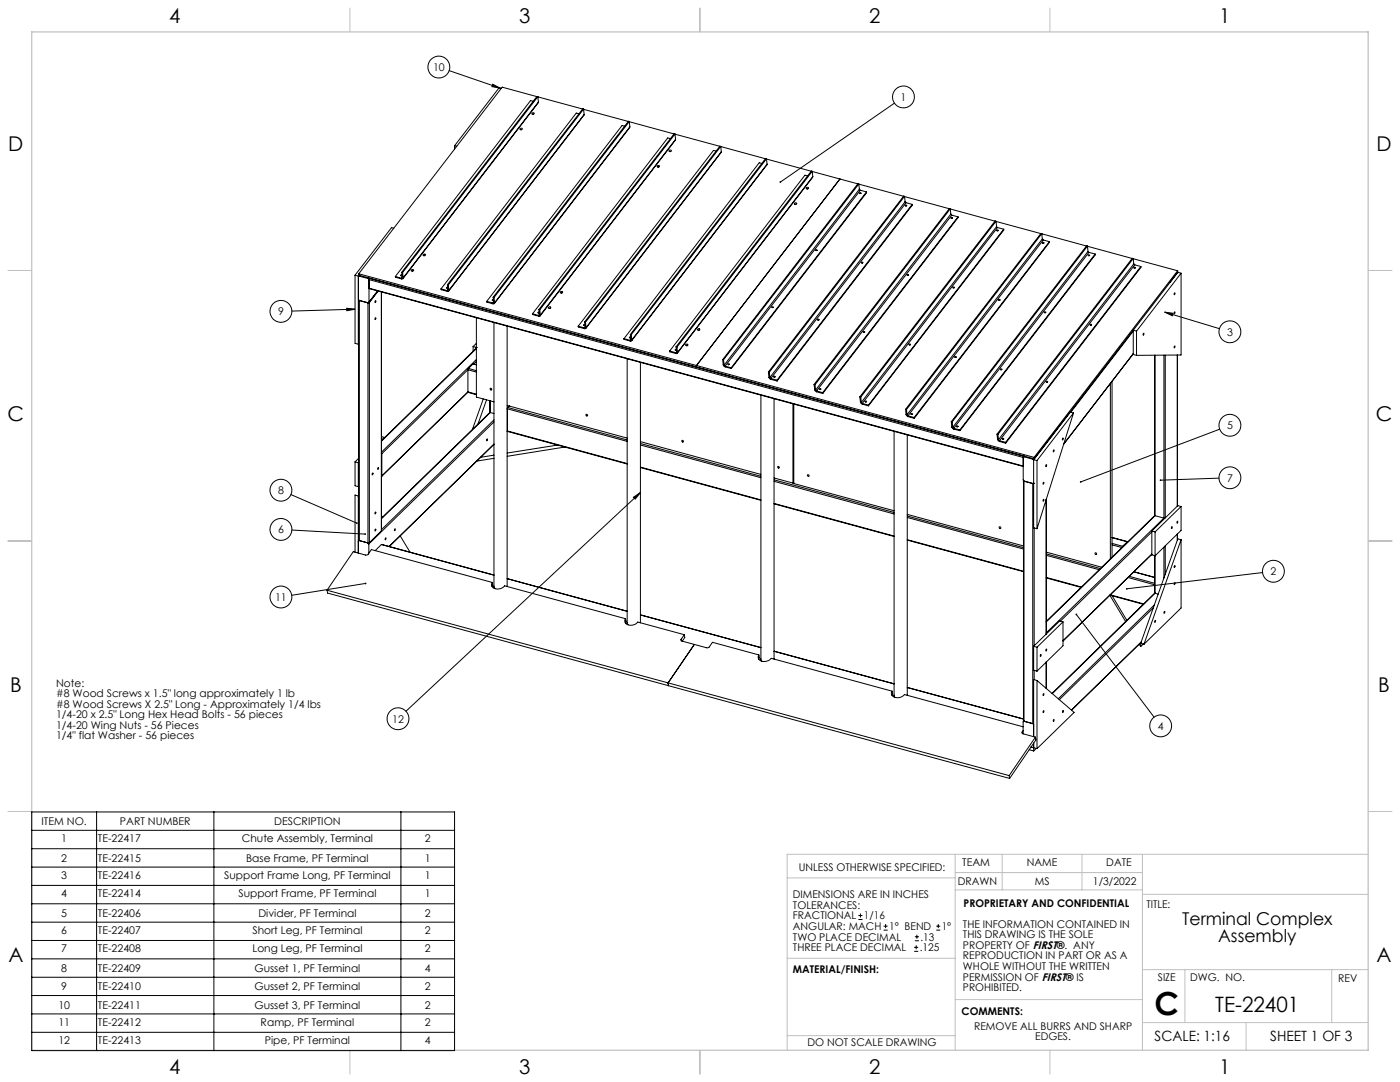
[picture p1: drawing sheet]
<svg xmlns="http://www.w3.org/2000/svg" width="559mm" height="432mm" viewBox="0 0 559 432" stroke-linecap="round" stroke-linejoin="round" font-family="sans-serif">
<g fill="none" stroke="#c0c0c0" stroke-width=".4">
<path d="M139.7 3.2v9.5M279.4 3.2v9.5M419.1 3.2v9.5M3.1 107.9h9.6M546.1 107.9h9.5M3.1 215.9h9.6M546.1 215.9h9.5M3.1 323.8h9.6M546.1 323.8h9.5M314.2 350.3h67M381.2 340.9v78.2M381.2 355.1h74.8"/>
<path d="M381.2 348.2h74.8M400 340.9v14.2M431.9 340.9v14.2M456 340.9v78.2M456 356.9h90.1M546.1 340.9h-231.9v78.2M314.2 382.4h67.2M381.2 398.9h74.8M456 387h90.1M472.9 387v21.1M531.6 387v21.1M139.7 419.1v9.6"/>
<path d="M279.4 419.1v9.6M314.2 413.3h67M419.1 419.1v9.6M456 408.1h90.1M497.4 408.1v11"/>
</g>
<path d="M12.7 12.7h533.4v406.4h-533.4z" fill="none" stroke="#c0c0c0" stroke-width=".5"/>
<g fill="none" stroke="#000" stroke-width=".4">
<path d="M179.3 28.2l20.3 7M196.7 33.6l2.9 1.6-3.2-.6zM200.1 35.3l-.9-.3-17.8 23.2M214.3 38.6l-13.9-3.8-57.2 74.5M214.7 38.6l-54 70.2M214.7 38.6l.2 2.1M214.7 38.6l-.4-.1-54 70.2M214.7 38.7l17.8 4.8M181.4 58.2v1.3M181.4 58.2l.9 .2M208.2 51.8h-.3M212.8 40.4l-1-.3-54 70.2"/>
<path d="M212.9 45.6h-.2M214.9 40.7l-54.1 70.5M214.9 40.7l-54 70.2M231.1 45.4l-1.1-.3-54 70.2M232.9 43.5h-.3l-54 70.1M232.9 43.5l-54 70.2M232.9 43.5l.3 2.2M232.9 43.6l17.9 4.9M233.2 45.7l-54.1 70.4M233.2 45.7l-54 70.2M249.3 50.4l-1-.3-54 70.2M251.2 48.5l-54 70.2"/>
<path d="M251.2 48.5l.2 2.1M251.2 48.5l-.4-.1-53.9 70.2M251.2 48.6l17.8 4.8M251.4 50.6l-54.1 70.5M251.4 50.6l-54 70.2M267.6 55.3l-1.1-.3-54 70.2M269.4 53.5l-54 70.1M269.4 53.5l.3 2.1M269.4 53.5l-.3-.1-54 70.1M269.5 53.6l17.8 4.8M269.7 55.6l-54.1 70.5M269.7 55.6l-54 70.2"/>
<path d="M287.7 58.4l-.4-.1-54 70.2M287.7 58.4l-54 70.2M287.7 58.4l.2 2.2M287.7 58.5l17.8 4.9M357 41.2l-45.5 31.5M262.9 66.6l-.2 .1M267.7 60.5h-.3M285.8 60.3l-1-.3-54 70.2M287.9 60.6l-54 70.4M287.9 60.6l-54 70.1M304.1 65.3l-1.1-.4-53.9 70.2M305.9 63.4l-.3-.1-54 70.2"/>
<path d="M305.9 63.4l-53.9 70.2M305.9 63.4l.3 2.1M305.9 63.5l17.9 4.8M306.2 65.5l-54.1 70.5M306.2 65.5l-54 70.2M322.3 70.2l-1-.3-54 70.2M322.4 75.4h-.2M324.2 68.4l-.3-.1-54.1 70.1M324.2 68.4l-54 70.1M324.2 68.4l.2 2.1M324.2 68.4l18.2 5M324.4 70.5l-54.1 70.5"/>
<path d="M324.4 70.5l-54 70.2M335.2 71.4l-57.2 74.5M342.8 73.4l-.4-.1-53.9 70.2M342.8 73.4l-54 70.2M342.8 73.4l.2 2.1M342.8 73.5l17.8 4.8M343 75.5l.4 .4M343 75.5l-54 70.2M343.4 75.9l-54 70.2M343.4 75.9l2.5 .7M343.6 77.2l-.4 .1M345.9 76.6v.3l-54 70.2"/>
<path d="M345.9 76.6l-54 70.2M361 78.4l-.3-.1-54 70.1M361 78.4l-53.9 70.2M361 78.4l.3 2.1M361.1 78.5l17.8 4.8M157.2 91.1l-.9-.3-14.6 19M317.7 81.5l-.3 .1M326.1 100h-.4M361.3 80.5l.4 .4M361.3 80.5l-54 70.2M361.4 81.9l.5 .1-.3 .2zM361.7 80.9l-54 70.2"/>
<path d="M361.7 80.9l2.4 .7M361.8 82.2h-.3M364.1 81.6v.3l-53.9 70.1M364.1 81.6l-54 70.1M379.3 83.3l-.3-.1-54.1 70.2M379.3 83.3l-54 70.2M379.3 83.3l.2 2.1M379.3 83.4l17.9 4.9M379.5 85.4l.4 .5M379.5 85.4l-54 70.2M379.9 85.9l-54 70.1M379.9 85.9l2.5 .6"/>
<path d="M380.1 87.1l-.4 .1M382.4 86.5v.3l-54 70.2M382.4 86.5l-54 70.2M397.5 88.3l-53.9 70.2M397.5 88.3l.3 2.1M397.5 88.3l-.3-.1-54 70.2M397.5 88.4l17.9 4.8M397.8 90.4l.3 .4M397.8 90.4l-54 70.2M397.9 91.9h.5l-.4 .2zM398.1 90.8l2.5 .7M398.1 90.8l-53.9 70.2"/>
<path d="M398.3 92.1h-.3M400.6 91.5l-54 70.2M400.6 91.5v.3l-54 70.2M415.8 93.2h-.3l-54 70.1M415.8 93.2l-54 70.2M415.8 93.2l.2 2.2M415.8 93.3l17.9 4.9M416 95.4l.4 .4M416 95.4l-54 70.2M416.1 96.8l.6 .1-.4 .2zM416.4 95.8l-54 70.1M416.4 95.8l2.5 .6"/>
<path d="M416.6 97l-.4 .1M418.9 96.4l-54 70.5M418.9 96.4l-54 70.2M434.1 98.2l-54.1 70.2M434.1 98.2l.2 2.1M434.1 98.2l-.4-.1-54 70.2M434.1 98.3l17.8 4.9M141.7 109.8l1.3 .4M141.7 109.8v27.2l1.3 .4M143 110.2v27.2M143.2 109.3l134.8 36.6M143.2 109.3l.1 .6"/>
<path d="M143.3 109.9l134.7 36.6v-.6M143.3 109.9l-.3 .3M143.4 119.9l-.2-.2v95.9l.2 .1M143.4 119.9l3.5 1M143.4 119.9v95.8M143.4 110.2l-.3 .2v9.1l.3 .4 3.5 .9 .4-.2M143.4 109.9l-.3 .4M143.4 110.2l3.5 1M143.6 110l-.2 .2M146.9 111.2l.4 .4M147.1 110.9l-.2 .3M147.3 111.6l261.1 71"/>
<path d="M147.3 111.6v9M147.5 111.1l-.2 .5M147.5 111.1l265.3 72v-.6M147.5 111v.1M150.7 116.1l-3.4 4.5M150.8 116.1l-3.6 4.7M150.9 116.2l-3.5 4.6M152.3 116.5l-.1 95.4M157.8 110.3v.3l2.5 .7M157.8 110.3l2.4 .7M160.2 111l.1 .3M160.3 108.7l.4 .1"/>
<path d="M160.3 108.7l.2 2.1M160.4 109.7l-.4 .1 .1 .3 .4-.1h-.4M160.5 110.8l-.3 .2M160.5 110.8l.4 .1M160.5 110.6l-.3 .4M160.7 108.8l.2 2.1M160.9 110.9l-.1 .4h-.5M164.7 108.2h-.2M169.5 102l-.3 .1M176 115.3l.1 .3 2.4 .7M176 115.3l2.5 .7M178.5 116v.3"/>
<path d="M178.6 113.6l.3 .1M178.6 113.6l.2 2.1M178.7 114.7l-.4 .1 .4 .2h-.3M178.8 115.6l-.3 .4M178.8 115.7l-.3 .3M178.8 115.7l.4 .2M178.9 113.7l.3 2.2M179.2 115.9l-.2 .3-.5 .1M196.9 118.6l.3 .1M196.9 118.6l.2 2.1M197 119.6l-.5 .1 .5 .2-.4 .1M197.2 118.7l.2 2.1"/>
<path d="M224.3 116.9h-.3M343.9 104.7l.5 .1-.4 .2zM344.3 104.9l-.3 .1M362.2 109.6l.5 .1-.4 .3zM362.6 109.9h-.4M380.8 114.9h-.4M398.6 119.6l.6 .1-.5 .2zM399.1 119.8h-.4M434.3 100.3l.4 .4M434.3 100.3l-54 70.2M434.7 100.7l-54 70.2M434.7 100.7l2.4 .7"/>
<path d="M434.8 102l-.3 .1M437.1 101.4l-54 70.2M437.1 101.4l.1 .3-54 70.2M452.3 103.2l-54 70.2M452.3 103.2l.2 2.1M452.3 103.2l-.4-.1-53.9 70.1M452.3 103.3l17.7 4.8M452.5 105.3l.4 .4M452.5 105.3l-54 70.2M452.9 105.7l-54 70.2M452.9 105.7l2.5 .7M453.1 107h-.4"/>
<path d="M455.4 106.4v.3l-54 70.1M455.4 106.4l-54 70.1M468.8 116.9l.2 .2-.3 .5zM470 108.1l-57.2 74.4M470 108.1l.1 .6M470.1 108.7l-3.1 3.9M470.1 108.7l1.3 .3M470.1 108.7l-17.8 23.1M471.4 109v32.7l-17.8 .1M471.4 109l-17.8 23.2M138.4 123l3.3 .4-3.3 .6zM141.7 123.4l-25.2 .7"/>
<path d="M143.2 136.9l-.2 .5M146.9 120.9v95.8M147.4 120.8l-.5 .1M147.4 120.8v95.8M188.8 138.3l1.3 .4M188.8 138.3v1.9M190.1 138.7h.1M190.1 138.9l-37.8 37M190.1 126.8v31.7l7.1 1.9M190.1 137l-1.3 1.3M190.1 139.1l-37.8 37M194.3 120.3v.3l2.5 .6"/>
<path d="M194.3 120.3l2.4 .6M196.7 120.9l.1 .3M197.1 120.7l-.4 .2M197.1 120.7l.3 .1M197.1 120.5l-.4 .4M197.2 128.7v105.7M197.4 120.8l-.2 .4h-.4M202.4 130.2v103.7M212.5 125.2l2.5 .7M212.5 125.2l.1 .3 2.4 .7M215 125.9v.3M215.1 123.5l.3 .1"/>
<path d="M215.1 123.5l.2 2.2M215.2 124.6l-.5 .2 .5 .1h-.4M215.3 125.7l-.3 .2M215.3 125.7l.4 .1M215.3 125.5l-.3 .4M215.4 123.6l.3 2.2M215.7 125.8l-.2 .4h-.5M219.3 123.1h.2M230.8 130.2v.3l2.5 .7M230.8 130.2l2.5 .6M233.3 130.8v.4M233.3 128.5l.4 .1"/>
<path d="M233.3 128.5l.3 2.1M233.5 129.5l-.5 .1 .5 .3h-.4M233.5 130.5l-.2 .3M233.6 130.6l-.3 .2M233.6 130.6l.3 .1M233.7 128.6l.2 2.1M233.9 130.7l-.1 .4-.5 .1M249.1 135.1v.3l2.4 .7M249.1 135.1l2.4 .7M251.5 135.8v.3M251.6 133.5l.4 .1M251.6 133.5l.2 2.1"/>
<path d="M251.7 134.5l-.5 .1 .2 .3 .3-.1h-.3M251.8 135.6l-.3 .2M251.8 135.6l.4 .1M251.8 135.4l-.3 .4M252 133.6l.2 2.1M252.2 135.7l-.3 .4h-.4M269.8 138.4l.4 .1M269.8 138.4l.3 2.2M269.9 139.5l-.4 .1 .5 .2h-.4M270.2 138.5l.2 2.2M274 138h.3M279 131.8h-.2"/>
<path d="M308.2 122.4l.4 .2-.3 .2zM308.5 122.7l-.3 .1M326.8 127.7h-.4M344.6 132.4l.6 .1-.5 .2zM345.1 132.6l-.4 .1M363.3 137.6l-.4 .1M417.3 124.8h-.4M435.6 129.7l-.4 .1M452.3 131.8l-39.7 51.6M452.3 131.8v9.7l1.3 .3M452.3 131.8l1.3 .4M452.3 132.1l-24.9 32.4"/>
<path d="M453.6 132.2v9.6M456.3 133.1h.3l-.2 .6zM464.9 124.6l21.8 6.6M464.9 124.6l3.3 .4-.3 1zM468.8 138.1l.2 .2-.3 .5zM468.8 124.5l.2 .1-.3 .6zM186.8 156.4l3.3 1.1M186.8 147.6v8.8M186.8 147.6l3.3 .9M186.8 156.4l3.3 .9M186.8 147.6l-34.4 33.5M186.8 156.4l-34.4 33.5"/>
<path d="M186.8 156.5l-34.5 33.6M187 147l-.2 .6M187 147l3.1 .9M188.8 145.2l1.3 .3M188.8 145.2l-1.8 1.8M188.8 145.2l1.3 .4M190.1 143.5l-37.8 36.9M190.1 144.3l-1 .9M192.9 159.2l-4.3 12.2M194.2 159.6l-3.4 9.6M195.5 159.9v4.6l.2 .1M195.7 160v4.6"/>
<path d="M250.3 143.2v105.7M255.6 144.6v103.8M267.3 140.1l2.5 .7M267.3 140.1v.3l2.5 .7M269.8 140.8v.3M270.1 140.4l-.3 .4M270.1 140.6l-.3 .2M270.1 140.6l.3 .1M270.4 140.7l-.1 .3-.5 .1M278 145.9l134.8 36.6M288.5 143.5l.3 .1M288.5 143.5l.2 2.1"/>
<path d="M288.7 145.6l.8 .8M288.7 145.6l.3 .1M288.8 143.6l.2 2.1M289 145.7l.4 .4M289.4 146.1l.1 .3M289.4 146.1l2.5 .7M289.5 146.4l2.4 .7M290.6 145.3h.5l-.4 .3zM291 145.5h-.3M291.9 146.8v.3M303.7 157.7v105.7M306.7 148.4l.4 .2"/>
<path d="M306.7 148.4l.2 2.2M306.9 150.6l.8 .8M306.9 150.6l.4 .1M307.1 148.6l.2 2.1M307.3 150.7l.4 .4M307.7 151.1v.3M307.7 151.1l2.4 .6M307.7 151.4l2.5 .6M309 159.1v103.9M309.3 150.5h-.4M310.1 151.7l.1 .3M324.9 153.4l.4 .1"/>
<path d="M324.9 153.4l.3 2.1M325.2 155.5l.7 .9M325.2 155.5l.3 .1M325.3 153.5l.2 2.1M325.5 155.6l.4 .4M325.9 156l2.5 .7M325.9 156.4l2.5 .6M325.9 156v.4M327.6 155.4h-.4M328.4 156.7v.3M343.2 158.4l.4 .1M343.2 158.4l.2 2.1"/>
<path d="M343.6 158.5l.2 2.1M381.6 142.6h-.4M399.3 147.3l.6 .1-.3 .2zM399.8 147.5l-.3 .1M418.1 152.5h-.4M443.2 153.1v69.9M443.9 152.2v70.2M452.3 141.2l-27.8 36.1M452.3 141.1l-27.7 36M460.8 141.7v64.1M461 141.7v64.1M464.6 141.7v65.1"/>
<path d="M465.1 141.7v65M469.9 141.7v60.3M470 141.7v60.2M152.3 174.2l1.1 .4M153.4 174.6l-1.1 1M153.4 174.6v.2M194.4 175.2l-.2 .7zM195.5 164.6l-43.2 42.2M195.7 164.6l1.5 .4M195.7 164.6l-43.4 42.4M197.2 177.3l-41.8 40.8M197.2 168.4l-50 48.7"/>
<path d="M197.2 167.6l-44.9 43.8M197.2 177.2l-41.9 40.9M202.4 161.8l47.9 13M202.5 172l47.8 13.2M202.5 172.1l-.1 .1M202.5 163.2v8.8M202.5 163.2l47.8 12.9M202.5 172l47.8 13M202.5 163.2h-.1M202.5 172h-.1M202.7 162.6l-.2 .6M202.7 162.6l.6-.6-.9 .9"/>
<path d="M202.7 162.6l47.6 13M222.5 177.6l-20.1 3.2M225.5 178.4l-23.1 3.7M255.6 176.2l48.1 13.1M255.6 177l48.1 13.1M255.6 177.6l48.1 13M316.5 161.2v31.6M316.8 161.3v31.7l40.1 10.8M343.4 160.5l.8 .8M343.4 160.5l.4 .1M343.8 160.6l.4 .4M344.2 161l2.4 .7"/>
<path d="M344.2 161v.3M344.2 161.3l2.4 .7M345.4 160.1l.5 .1-.3 .2zM345.8 160.4h-.4M346.6 161.7v.3M356.9 172.2v105.6M361.5 163.3l.3 .1M361.5 163.3l.2 2.2M361.7 165.5l.7 .8M361.7 165.5l.3 .1M361.8 163.4l.2 2.2M362 165.6l.4 .3"/>
<path d="M362.1 173.6v103.8M362.4 165.9v.4M362.4 165.9l2.5 .7M362.4 166.3l2.5 .6M364.1 165.3l-.4 .1M364.9 166.6v.3M379.7 168.3l.3 .1M379.7 168.3l.2 2.1M379.9 170.4l.8 .8M379.9 170.4l.4 .1M380 168.4l.3 2.1M380.3 170.5l.4 .4"/>
<path d="M380.7 170.9l2.4 .7M380.7 170.9v.3M380.7 171.2l2.5 .7M381.8 170.1h.6l-.4 .3zM382.3 170.3h-.4M383.1 171.6l.1 .3M398 173.2l.3 .2M398 173.2l.2 2.2M398.2 175.4l.8 .8M398.2 175.4l.3 .1M398.3 173.4l.2 2.1M398.5 175.5l.4 .4"/>
<path d="M398.9 175.9l.1 .3M398.9 175.9l2.5 .6M399 176.2l2.4 .6M400.1 175l.5 .1-.3 .2zM400.5 175.3h-.3M401.4 176.5v.3M420.5 179.6l.3 .3-.3 .4zM424.2 174.9l.2 .3-.3 .4zM427.2 164.5l1.3 .3M428.5 164.8l-14.6 19M428.5 164.8l-14.6 46.2M486.8 171.3l-55.5 21"/>
<path d="M116.1 197.4l26.3 11.4M141.7 184.3v9.6l1.3 .3M141.7 184.3l1.3 .4M143 184.7v9.5M143 197.9v22.8M143 197.9l-1.3-.3v22.8M143 197.9l.2 .1M143.2 182.9l-1.5 1.4M143.2 184.5l-.2 .2M143.2 194.1l-.2 .1M148.7 188.8l.2 .1-.3 .6zM151 186.6l.1 .2-.3 .6z"/>
<path d="M152.3 180.8l.1 .3M152.4 189.9l-.1 .3M152.4 181.1v8.8M197.2 181.6l-5.3 .9M197.2 182.9l-6.9 1.1M252.8 198.4l2.8-1.8-2.1 2.6zM255.6 196.6l-93.6 87.2M255.6 186.6l48.1 13.1M255.6 186.4l48.1 13.1M309 190.7l7.5 2.1M309 191.5l47.9 13M309 192.1l47.9 13"/>
<path d="M316.8 192.5l-.3 .3M408.4 186l-261.1-71 261.1 71.2M408.4 182.6v9l.3 .4 3.9 .9M408.5 191.8l.2 .3M408.5 191.8v95.9l.2 .1M408.6 182l-.2 .6M408.7 182h-.1M408.7 192.1l3.5 .9M408.7 192.1v95.7M408.8 182.3l-.4 .3M408.8 182l-.3 .4M408.8 182.3l3.5 1"/>
<path d="M409 182.1l-.2 .2M412.2 193v95.8M412.3 183.3l.3 .3M412.5 183l-.2 .3M412.6 192.9h.1M412.6 193h-.4M412.6 183.4l1.3 .4M412.6 183.4v27.2l1.3 .4M413.9 183.8v27.2M416.5 199.4l.2 .2-.4 .4zM416.5 192.5l.2 .3-.3 .5zM417.6 185.5l-.1 .8z"/>
<path d="M417.6 199.2v53.8M486.6 190.8l-23.4 .8M116.5 211.5l29.3 1.6M143.2 215.7l-.1 .1M143.4 215.7l-.4 .3M143.4 215.7l3.5 1M146.9 216.7l.3 .4M147.2 217.1v3.7M147.4 216.6l-.5 .1M149.8 211.2l.2 .3-.3 .4zM149.8 204.4l.2 .2-.3 .5zM152.2 217.3l45 12.2z"/>
<path d="M152.2 211.9l-4.8 4.7M152.2 217.3l-2.4 2.4M152.3 211.8l-.1 .1M152.3 205.9l.5 .4M153.9 214.7l.2 .2-.3 .5zM157.6 211.1l.2 .2-.3 .5zM159.7 213.9l4 6.4M309 200.9l47.9 13M309 201.1l47.9 13M362.1 215.4l46.4 12.6M362.1 215.5l46.4 12.6M362.1 205.3l46.4 12.6"/>
<path d="M362.1 206l46.4 12.5M362.1 206.5l46.4 12.6M412.8 210.7v47M443.9 214.5l6.2 1.6M443.9 217.5l3.9 1M443.9 216.9l4.2 1.1M443.9 214.6l6.1 1.6M448.1 218l-.2 .4M450 216.2l.1 .1M450 216.2l-1.9 1.8M459.7 211.9l1.3 .4M459.7 212.3l-36.5 35.6"/>
<path d="M460.8 205.9l-43.2 42.1M461 205.8l-.2 .1M461 205.8l3.6 1M461 212.3v24.4M461 205.8l-43.4 42.4M464.6 206.8l.2 .1M464.6 218.4v12.2M464.6 206.8l-47 45.8M465.1 217.8v11.3M467.7 210.2l.2 .2-.3 .5zM469.9 208.1l.2 .1-.3 .5zM469.9 213.1v2.5"/>
<path d="M470 213.1v2.3M471.4 202.1v9.6l-10.4 10.1-1.3-.4v-9.5M471.4 215.4v27.2l-14.8 14.5M471.4 215.4l-14.8 41.7M471.4 215.4l-1.3-.3-14.8 41.7M471.4 202.1l-10.4 10.2M471.4 202.1l-1.3-.3-10.4 10.1M130.5 235.5l136.2 37M130.5 235.5l.2 1.2 136.1 36.9M145.9 232.8l-29.4 4.8M196.5 232.4a1.87 1.87 0 0 0 .3 2.2 1.87 1.87 0 0 0 2.1 .5l1.3-.4 1.2-.9 48.3 13.1M196.5 232.4l-48.3-13.1-1.3 2-.7 .2-5.2-1.3-10.5 15.3"/>
<path d="M196.5 232.4l.2 1.2-.3 .5M197.2 233.9l.3 1M202.4 230.9l47.9 13.1M417.6 230.6l13.9 3.8M417.6 220.3l22.2 6.1M417.6 221.1l21.6 5.8M417.6 221.6l21.1 5.8M417.6 230.4l14.1 3.9M443 237.6l6.3 10.4M443 237.5l13.4 3.7M443.2 237.4l13.3 3.6M443.9 237.8l5.9 9.7"/>
<path d="M450.3 230.5l10.5 2.9M450.7 230l10.1 2.8M459.7 221.2l-35.4 34.6M459.7 221.1l-35.4 34.6M460.8 221.8v14.8l.2 .1M460.8 230.4l-8.2-2.2 8.2 2.3M460.9 236.7l-41 40M461 236.7l1.3 .4M461 236.7l-41 40.1M468.8 225.8l.2 .1-.3 .6zM468.8 232.6l.2 .1-.3 .6zM503.9 228.5l-54.2 6.5"/>
<path d="M249.7 246.9a1.87 1.87 0 0 0 .2 2.1 1.87 1.87 0 0 0 2.1 .5l1.4-.3 1.2-1 18.5 5.1M249.7 246.9l.2 1.1-.3 .6M250.3 248.4l.4 .9M255.6 245.4l48.1 13.1-48.1-13.1M271.9 255.1l.2 .7 5 1.4M271.9 255.1l.1 .6M273.1 253.3l-1.2 1.8M273.1 253.3l.2 1.1-1 1.5M277.1 257.2l5.2 1.4 .7-.3 1.4-2 18.5 5.1M277.1 257.2l-10.4 15.3M309 259.9l47.9 13-47.9-13M412.6 257.9v9.6l1.3 .3"/>
<path d="M412.6 257.9l1.3 .4M413.9 258.3v9.5M417.6 252.9l.1 .1M417.7 259l.1 .3-.3 .5zM424.3 248.2v9.5l-10.4 10.1M424.3 248.2l-10.4 10.1M424.3 248.2l-1.4-.4-10.3 10.1M429.6 245.2l31.1 41M454.7 257.1l.6 .9M455.2 256.6l.1 .2M455.3 256.8l1.3 .3M455.3 256.8v1.2"/>
<path d="M455.5 256.2l-27.8 27.2 27.7-27M456.3 257l-1 1M460.3 242.7l-37.5 36.5M460.7 241.5l-38.3 37.4M464.7 244.1l.2 .2-.3 .5zM266.7 272.5l.1 1.1M266.7 272.5l136.1 37M266.8 273.6l136.2 37.1M302.9 261.4a1.89 1.89 0 0 0 .3 2.1 1.89 1.89 0 0 0 2.1 .5l1.6-.5 .9-.8 48.3 13.1M302.9 261.4l.2 1.1-.2 .6M303.7 262.9l.4 1M309 262.9v.1"/>
<path d="M356.1 275.8a1.88 1.88 0 0 0 .3 2.2 1.88 1.88 0 0 0 2.1 .4l1.3-.3 1.2-.9 47.4 12.9M356.1 275.8l.2 1.2-.3 .5M356.9 277.4l.3 .9M362.1 274.3l46.4 12.6M362.1 274.4l46.4 12.6M412.8 267.5v3.8M413.9 271.6v27.2M413.9 271.6l-1.3-.4v22.8M413.9 271.6l14.8 12.7-14.8 14.5M415.4 261.3l.2 .2-.3 .5zM416.6 276.8l-.2 .8zM417.6 264.2v10.6"/>
<path d="M408 292.1v.5l.3 .2 5 1.4M408 292.1l.1 .6M408.4 291.6l-.4 .5M408.6 287.8l-.2 .1M408.7 287.8l-.3 .2v4.8M408.7 287.8l3.5 1M410.8 299.2l1.8 .5M412.2 288.8h.4M412.2 288.8l.4 .4M412.6 298.1l-.2 .2-.9-.2 2.4 .7M412.6 298.2l-.1 .1M412.6 296.6v3.1"/>
<path d="M413.3 294.2l.2 1.1-10.5 15.4M413.3 294.2l-10.5 15.3M413.6 298.7l-1 1M416.5 283.6l.2 .4-.3 .4zM420.5 287.2l.3 .2-.4 .5zM424.3 283.5l.2 .3-.4 .5zM402.8 309.5l.2 1.2M12.7 324h168.7v95.3h-168.7zM12.7 331.4h168.7M12.7 338.7h168.7M38.6 324v95.3M85.4 324v95.3"/>
<path d="M160 324v95.3M12.7 346h168.7M12.7 353.3h168.7M12.7 360.7h168.7M12.7 368h168.7M12.7 375.3h168.7M342.6 367h1.6M342.6 365.4h1.6M343.4 364.6v1.5M352.7 371.2h1.6M352.7 369.6h1.6M353.5 368.8v1.6"/>
<path d="M364.9 379.7h1.6M364.9 378.1h1.6M365.2 375.4h1.6M365.2 373.8h1.6M365.7 377.3v1.5M366 373v1.6M373.7 371.2h1.6M373.7 369.6h1.6M374.5 368.8v1.6M12.7 382.7h168.7M12.7 390h168.7M12.7 397.3h168.7"/>
<path d="M12.7 404.6h168.7M12.7 412h168.7"/>
<circle cx="175.2" cy="26.8" r="4.4"/>
<circle cx="360.6" cy="38.7" r="4.4"/>
<circle cx="208.1" cy="51.5" r=".41"/>
<circle cx="212.8" cy="45.3" r=".43"/>
<circle cx="262.8" cy="66.4" r=".41"/>
<circle cx="267.6" cy="60.2" r=".43"/>
<circle cx="322.3" cy="75" r=".42"/>
<circle cx="343.4" cy="77.2" r=".28"/>
<circle cx="317.6" cy="81.2" r=".43"/>
<circle cx="325.9" cy="99.9" r=".28"/>
<circle cx="379.9" cy="87.1" r=".28"/>
<circle cx="164.5" cy="107.9" r=".42"/>
<circle cx="169.3" cy="101.7" r=".43"/>
<circle cx="224" cy="116.6" r=".43"/>
<circle cx="380.6" cy="114.8" r=".28"/>
<circle cx="434.6" cy="102" r=".28"/>
<circle cx="452.9" cy="106.9" r=".27"/>
<circle cx="112.1" cy="124.2" r="4.3"/>
<circle cx="149.8" cy="120.5" r=".32"/>
<circle cx="149.8" cy="127.3" r=".32"/>
<circle cx="219.3" cy="122.8" r=".42"/>
<circle cx="274" cy="137.7" r=".42"/>
<circle cx="278.8" cy="131.5" r=".43"/>
<circle cx="326.6" cy="127.6" r=".28"/>
<circle cx="363.1" cy="137.5" r=".27"/>
<circle cx="417.1" cy="124.7" r=".28"/>
<circle cx="435.4" cy="129.7" r=".28"/>
<circle cx="490.9" cy="132.4" r="4.4"/>
<circle cx="195.9" cy="155.3" r=".35"/>
<circle cx="309.1" cy="150.4" r=".27"/>
<circle cx="327.3" cy="155.4" r=".28"/>
<circle cx="381.4" cy="142.5" r=".28"/>
<circle cx="417.9" cy="152.4" r=".28"/>
<circle cx="234.2" cy="165.7" r=".36"/>
<circle cx="272.4" cy="176.1" r=".35"/>
<circle cx="363.8" cy="165.3" r=".27"/>
<circle cx="490.9" cy="169.7" r="4.3"/>
<circle cx="112.1" cy="195.6" r="4.4"/>
<circle cx="310.7" cy="186.4" r=".36"/>
<circle cx="322.6" cy="189.8" r=".36"/>
<circle cx="490.9" cy="190.7" r="4.4"/>
<circle cx="112.1" cy="211.3" r="4.3"/>
<circle cx="399.1" cy="210.5" r=".36"/>
<circle cx="112.1" cy="238.2" r="4.4"/>
<circle cx="437.3" cy="220.9" r=".36"/>
<circle cx="508.3" cy="228" r="4.4"/>
<circle cx="461" cy="248.1" r=".32"/>
<circle cx="158.9" cy="286.8" r="4.4"/>
<circle cx="463.3" cy="289.7" r="4.4"/>
</g>
<path d="M196.7 33.6l2.9 1.6-3.2-.6zM311.3 72.4l-.1 .4 .3-.1-.3 .1a.34 .34 0 0 0 .5 .1 .34 .34 0 0 0 0-.4 .34 .34 0 0 0-.4-.1zM464.9 124.6l3.3 .4-.3 1zM431.1 192.1l-.1 .3 .3-.1-.3 .1a.35 .35 0 0 0 .5 .2 .35 .35 0 0 0 .1-.5 .35 .35 0 0 0-.5 0zM449.5 234.7l-.1 .3h.3h-.3a.34 .34 0 0 0 .5 .3 .34 .34 0 0 0 .1-.5 .34 .34 0 0 0-.5-.1zM463 191.3l-.1 .3h.3h-.3a.34 .34 0 0 0 .4 .4 .34 .34 0 0 0 .2-.5 .34 .34 0 0 0-.5-.2zM429.3 245a.33 .33 0 0 0 .2 .5 .33 .33 0 0 0 .4-.4 .33 .33 0 0 0-.5-.2l.2 .3zM252.8 198.4l2.8-1.8-2.1 2.6zM145.7 232.6a.35 .35 0 0 0 .1 .6 .35 .35 0 0 0 .5-.4zM145.6 212.9a.34 .34 0 0 0 0 .5 .34 .34 0 0 0 .5-.3zM142.2 208.5v.6l.5-.1-.3-.2 .3 .1-.1-.4zM138.4 123l3.3 .4-3.3 .6z" fill="#000"/>
<text font-size="12.7" x="460.9" y="405.2">C</text>
<text font-size="8.5" x="485.1" y="404">TE-22401</text>
<g font-size="8.1">
<text x="67.6" y="9.3">4</text>
<text x="207.3" y="9.3">3</text>
<text x="347" y="9.3">2</text>
<text x="486.7" y="9.3">1</text>
<text x="3.3" y="60.1">D</text>
<text x="549.4" y="60.1">D</text>
<text x="3" y="168">C</text>
<text x="549.1" y="168">C</text>
<text x="4" y="276">B</text>
<text x="550.1" y="276">B</text>
<text x="3.3" y="383.9">A</text>
<text x="549.4" y="383.9">A</text>
<text x="67.6" y="428.4">4</text>
<text x="207.3" y="428.4">3</text>
<text x="347" y="428.4">2</text>
<text x="486.7" y="428.4">1</text>
</g>
<g font-size="7.1">
<text x="471.8" y="369">Terminal Complex</text>
<text x="486.2" y="376">Assembly</text>
</g>
<g font-size="5.6">
<text x="460.9" y="415.2">SCALE: 1:16</text>
<text x="507" y="415.2">SHEET 1 OF 3</text>
</g>
<g font-size="4.2">
<text x="172.8" y="28.3">10</text>
<text x="359.5" y="40.2">1</text>
<text x="111" y="125.8">9</text>
<text x="489.8" y="134">3</text>
<text x="489.8" y="171.3">5</text>
<text x="111" y="197.2">8</text>
<text x="489.8" y="192.2">7</text>
<text x="111" y="212.8">6</text>
<text x="507.1" y="229.5">2</text>
<text x="109.8" y="239.8">11</text>
<text x="22.4" y="274.2">Note:</text>
<text x="22.4" y="278.3">#8 Wood Screws x 1.5&quot; long approximately 1 lb</text>
<text x="22.4" y="282.5">#8 Wood Screws X 2.5&quot; Long - Approximately 1/4 lbs</text>
<text x="22.4" y="286.7">1/4-20 x 2.5&quot; Long Hex Head Bolts - 56 pieces</text>
<text x="22.4" y="290.9">1/4-20 Wing Nuts - 56 Pieces</text>
<text x="156.5" y="288.4">12</text>
<text x="462.1" y="291.2">4</text>
<text x="22.4" y="295">1/4&quot; flat Washer - 56 pieces</text>
<text x="16.6" y="329.2">ITEM NO.</text>
<text x="47.9" y="329.2">PART NUMBER</text>
<text x="109.4" y="329.2">DESCRIPTION</text>
<text x="24.5" y="336.1">1</text>
<text x="39.1" y="336.1">TE-22417</text>
<text x="96.5" y="336.1">Chute Assembly, Terminal</text>
<text x="169.6" y="336.1">2</text>
<text x="24.5" y="343.9">2</text>
<text x="39.1" y="343.9">TE-22415</text>
<text x="98.3" y="343.9">Base Frame, PF Terminal</text>
<text x="169.6" y="343.9">1</text>
<text x="318.8" y="347.7">UNLESS OTHERWISE SPECIFIED:</text>
<text x="384.1" y="345.5">TEAM</text>
<text x="409.9" y="345.7">NAME</text>
<text x="441.6" y="345.7">DATE</text>
<text x="24.5" y="350.8">3</text>
<text x="39.1" y="350.8">TE-22416</text>
<text x="89.5" y="350.8">Support Frame Long, PF Terminal</text>
<text x="169.6" y="350.8">1</text>
<text x="382.3" y="353.3">DRAWN</text>
<text x="413" y="353.3">MS</text>
<text x="436.3" y="353.3">1/3/2022</text>
<text x="24.5" y="358.1">4</text>
<text x="39.1" y="358.1">TE-22414</text>
<text x="95.2" y="358.1">Support Frame, PF Terminal</text>
<text x="169.6" y="358.1">1</text>
<text x="316.5" y="358.5">DIMENSIONS ARE IN INCHES</text>
<text x="24.5" y="365.8">5</text>
<text x="39.1" y="365.8">TE-22406</text>
<text x="103.1" y="365.8">Divider, PF Terminal</text>
<text x="169.6" y="365.8">2</text>
<text x="316.5" y="362.7">TOLERANCES:</text>
<text x="384.6" y="361.9">PROPRIETARY AND CONFIDENTIAL</text>
<text x="457.6" y="362.3">TITLE:</text>
<text x="316.5" y="371.2">ANGULAR: MACH</text>
<text x="316.5" y="366.9">FRACTIONAL</text>
<text x="344.8" y="366.9">1/16</text>
<text x="354.9" y="371.2">1° BEND</text>
<text x="375.9" y="371.2">1°</text>
<text x="384.4" y="370.2">THE INFORMATION CONTAINED IN</text>
<text x="24.5" y="372.8">6</text>
<text x="39.1" y="372.8">TE-22407</text>
<text x="100.8" y="372.8">Short Leg, PF Terminal</text>
<text x="169.6" y="372.8">2</text>
<text x="316.5" y="375.4">TWO PLACE DECIMAL</text>
<text x="367.4" y="375.4">.13</text>
<text x="384.4" y="374.4">THIS DRAWING IS THE SOLE</text>
<text x="24.5" y="380.1">7</text>
<text x="39.1" y="380.1">TE-22408</text>
<text x="100.8" y="380.1">Long Leg, PF Terminal</text>
<text x="169.6" y="380.1">2</text>
<text x="316.5" y="379.6">THREE PLACE DECIMAL</text>
<text x="367.1" y="379.6">.125</text>
<text x="384.4" y="378.6">PROPERTY OF FIRST®. ANY</text>
<text x="384.4" y="382.9">REPRODUCTION IN PART OR AS A</text>
<text x="24.5" y="387.8">8</text>
<text x="39.1" y="387.8">TE-22409</text>
<text x="101.6" y="387.8">Gusset 1, PF Terminal</text>
<text x="169.6" y="387.8">4</text>
<text x="316.5" y="388.4">MATERIAL/FINISH:</text>
<text x="384.4" y="387.1">WHOLE WITHOUT THE WRITTEN</text>
<text x="24.5" y="395.1">9</text>
<text x="39.1" y="395.1">TE-22410</text>
<text x="101.6" y="395.1">Gusset 2, PF Terminal</text>
<text x="169.6" y="395.1">2</text>
<text x="384.4" y="391.3">PERMISSION OF FIRST® IS</text>
<text x="384.4" y="395.6">PROHIBITED.</text>
<text x="462.2" y="391.3">SIZE</text>
<text x="475.1" y="391.3">DWG. NO.</text>
<text x="534.1" y="391.8">REV</text>
<text x="23.3" y="402.5">10</text>
<text x="39.1" y="402.5">TE-22411</text>
<text x="101.6" y="402.5">Gusset 3, PF Terminal</text>
<text x="169.6" y="402.5">2</text>
<text x="383.8" y="405.1">COMMENTS:</text>
<text x="23.3" y="409.4">11</text>
<text x="39.1" y="409.4">TE-22412</text>
<text x="104" y="409.4">Ramp, PF Terminal</text>
<text x="169.6" y="409.4">2</text>
<text x="388.8" y="410.9">REMOVE ALL BURRS AND SHARP</text>
<text x="23.3" y="416.7">12</text>
<text x="39.1" y="416.7">TE-22413</text>
<text x="105.7" y="416.7">Pipe, PF Terminal</text>
<text x="169.6" y="416.7">4</text>
<text x="322.3" y="417.6">DO NOT SCALE DRAWING</text>
<text x="413.2" y="415.2">EDGES.</text>
</g>
</svg>
